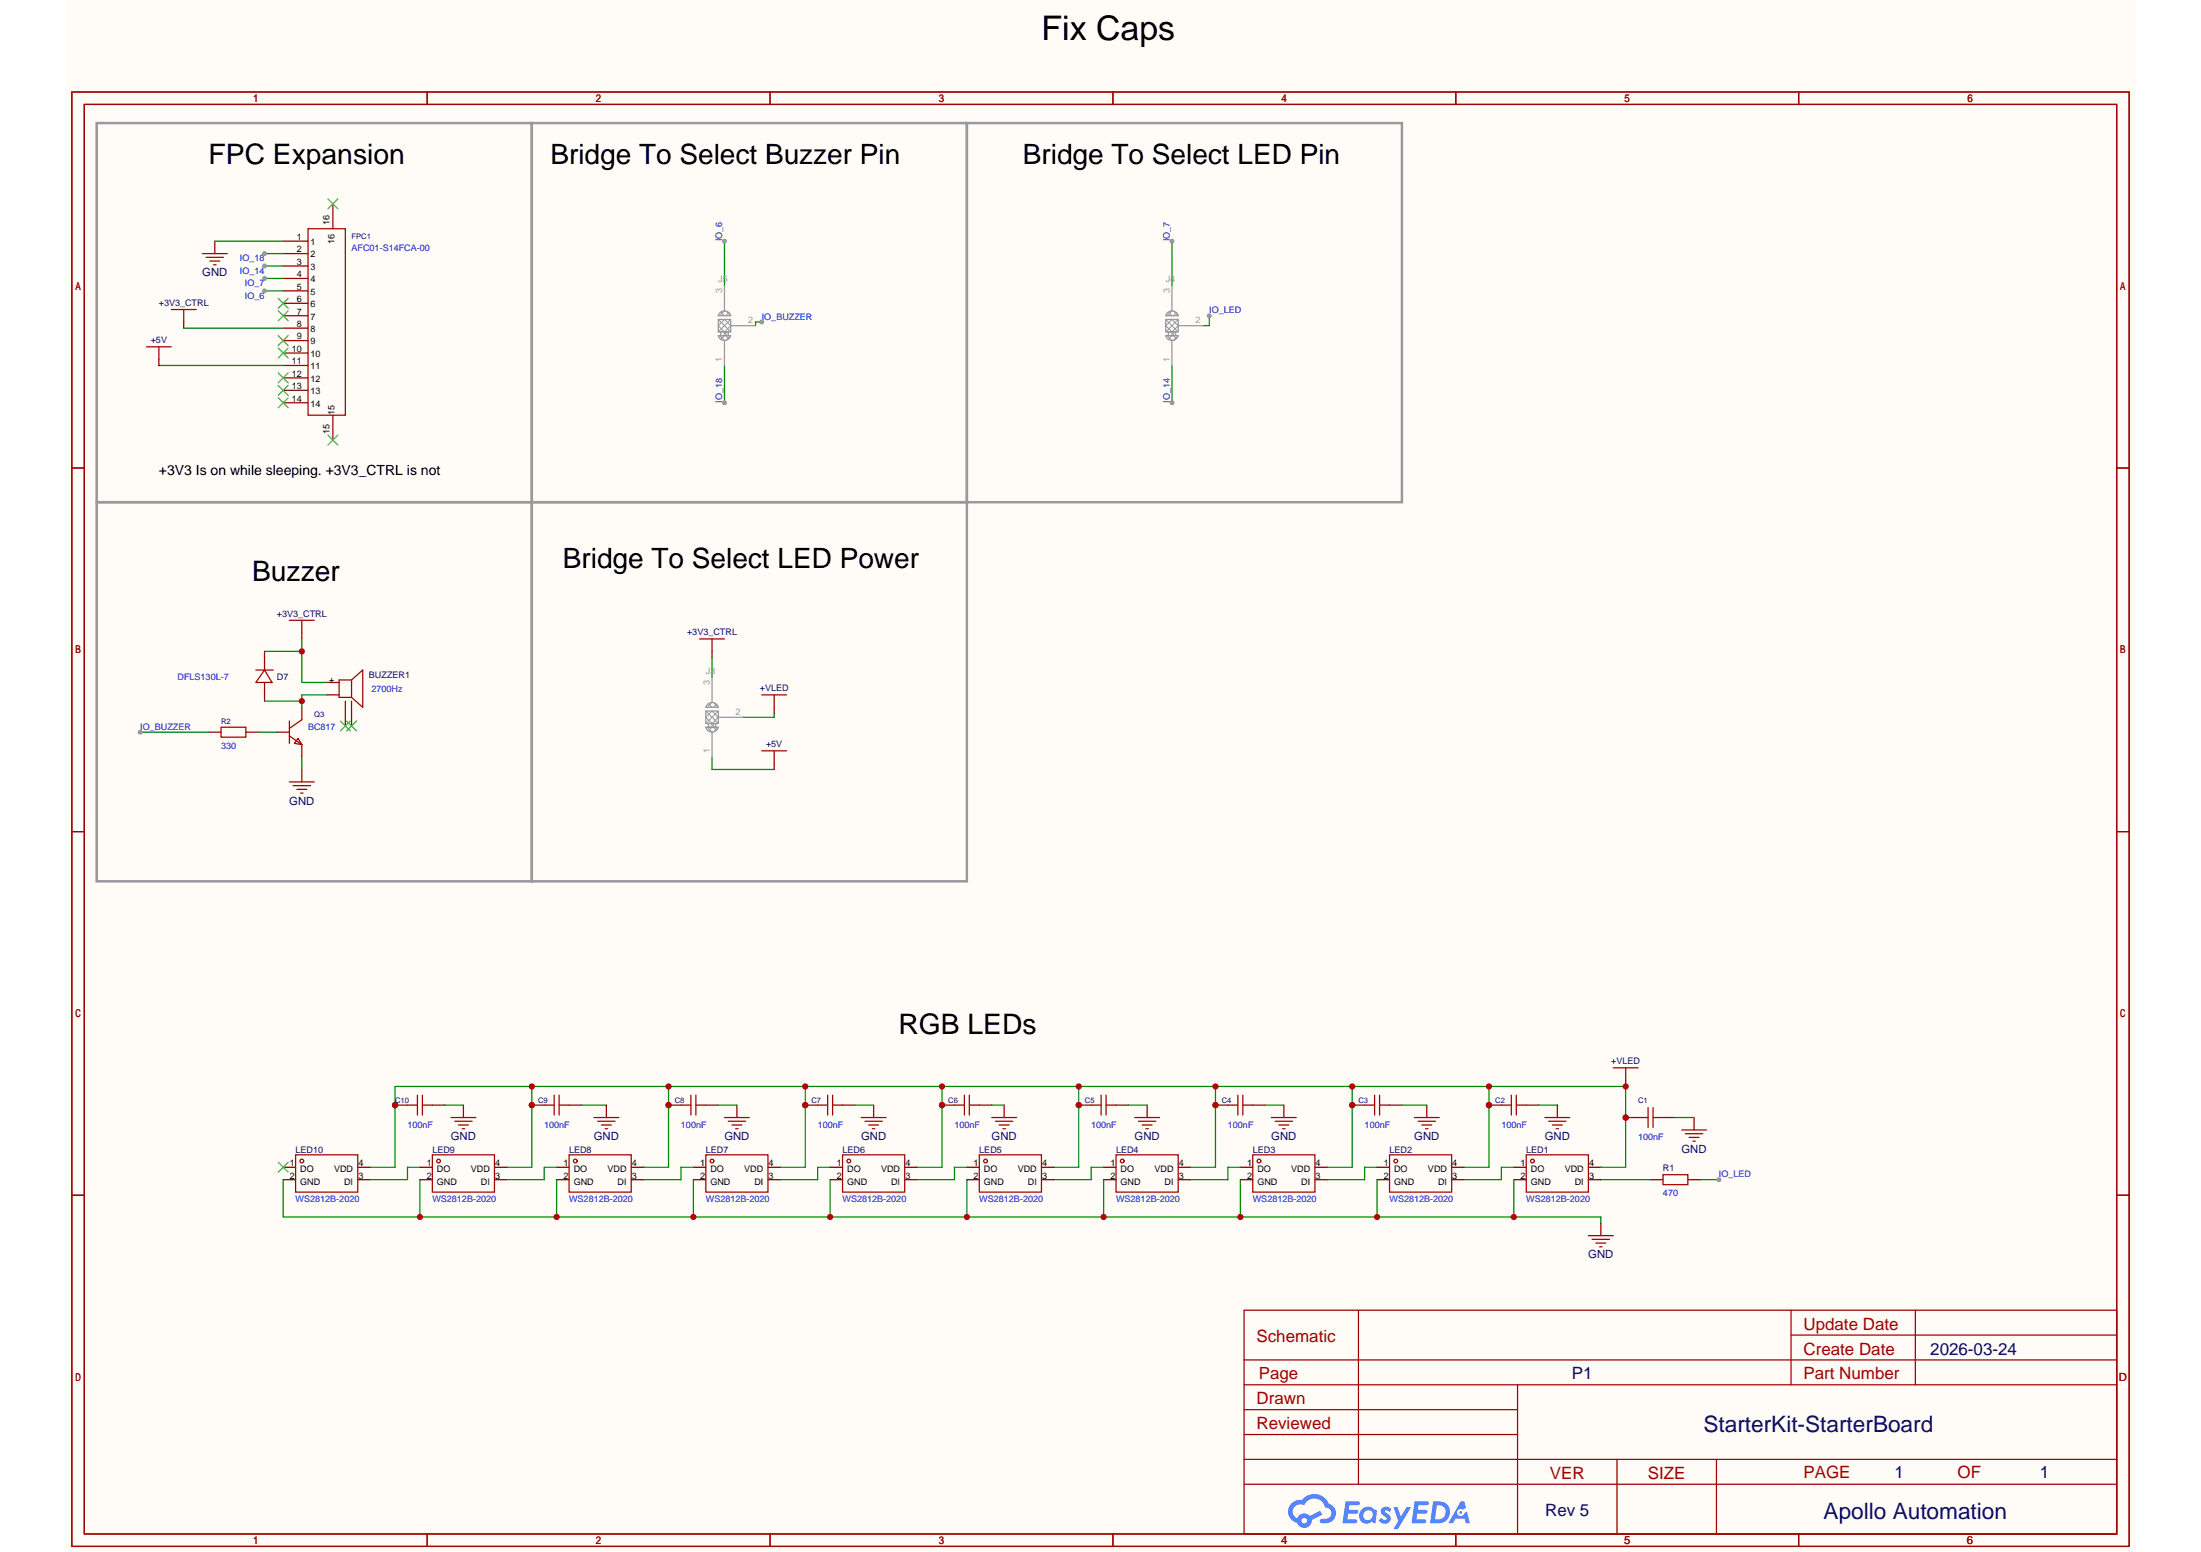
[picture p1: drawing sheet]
<svg xmlns="http://www.w3.org/2000/svg" width="297mm" height="210mm" viewBox="0 0 297 210" stroke-linecap="round" stroke-linejoin="round" font-family="sans-serif">
<path d="M8.9 0h279.3v209.5h-279.3z" fill="#fffcf7"/>
<g fill="none" stroke="#a10000" stroke-width=".17">
<path d="M9.7 12.4h277.8v196.4h-277.8zM11.4 14.1h274.4v193h-274.4zM57.7 12.4v1.7M104 12.4v1.7M150.3 12.4v1.7M196.6 12.4v1.7M242.9 12.4v1.7M9.7 63.2h1.7M285.8 63.2h1.7M9.7 112.3h1.7M285.8 112.3h1.7M9.7 161.4h1.7"/>
<path d="M168 176.9h117.8v30.2h-117.8zM183.4 176.9v23.5M241.8 176.9v10.1M258.6 176.9v10.1M285.8 161.4h1.7M168 190.3h36.9M168 187h117.8M168 197h117.8M168 193.7h36.9M168 183.6h117.8M204.9 187v20.1M218.3 197v10.1"/>
<path d="M231.8 197v10.1M241.8 180.3h44M57.7 207.1v1.7M104 207.1v1.7M150.3 207.1v1.7M168 200.4h117.8M196.6 207.1v1.7M242.9 207.1v1.7"/>
</g>
<g fill="#5487ff">
<path d="M186.6 203.6l.6-.2 .3 .1 .4 .3-.3 .4a.34 .34 0 0 0-.3-.3 .34 .34 0 0 0-.3 .1v.1a1.74 1.74 0 0 1 .8 .9 .9 .9 0 0 1-.7 .7 .9 .9 0 0 1-1-.4l.4-.4a.42 .42 0 0 0 .3 .3 .42 .42 0 0 0 .4-.1v-.1a1.87 1.87 0 0 1-.8-1z"/>
<path d="M188.1 203.5h.6l.4 1.3 .8-1.3h.6l-1.8 3h-.6l.7-1.1z"/>
<path d="M181.7 202.7h1.7a.26 .26 0 0 1 .2 .3 .26 .26 0 0 1-.2 .2h-1.2l-.1 .6h1.1l.2 .3a.33 .33 0 0 1-.4 .3h-1l-.1 .8h.6a.81 .81 0 0 1 .7 .1 .26 .26 0 0 1-.2 .4h-1.7z"/>
<path d="M191 202.7h1.7a.26 .26 0 0 1 .2 .3 .26 .26 0 0 1-.2 .2h-1.2l-.1 .6h1.1l.2 .3a.33 .33 0 0 1-.4 .3h-.9l-.2 .8h.6a.81 .81 0 0 1 .8 .1 .26 .26 0 0 1-.3 .4h-1.7z"/>
<path d="M197.2 202.7h.5l.2 .9-.4 .2a.5 .5 0 0 0-.7 .2 .5 .5 0 0 0 .3 .7 .5 .5 0 0 0 .6-.4l.4-.2 .4 1.6h-.6l-.2-.7h-1.2l-.3 .7h-.6z"/>
<path d="M193.5 202.7l-.4 3a3.2 3.2 0 0 0 2.1-.3 1.49 1.49 0 0 0 .5-1.8 1.49 1.49 0 0 0-1.7-.9zM194 203.2a.99 .99 0 0 1 1.2 1 .99 .99 0 0 1-1.3 1h-.2z"/>
<path d="M183.8 203.9a1.05 1.05 0 0 0-.1 1.4 1.05 1.05 0 0 0 1.5 .1l.5 .3 .2-1.7v-.1l-.4-.1a1.05 1.05 0 0 0-1.7 .1zM184.3 204.1a.65 .65 0 0 1 1 .1 .65 .65 0 0 1-.3 1 .63 .63 0 0 1-.9-.2 .63 .63 0 0 1 .2-.9z"/>
<path d="M174.4 203a1.56 1.56 0 0 0 .7 2.6 1.02 1.02 0 0 0 1.2 .7 1.02 1.02 0 0 0 .8-1.1l1.4-.7-.3-.5-1.3 .7a1.04 1.04 0 0 0-1.8 .3 .99 .99 0 0 1-.4-1.4 .99 .99 0 0 1 1.4-.3 1.47 1.47 0 0 1 1.5-1 1.47 1.47 0 0 1 1.3 1.2 .77 .77 0 0 1 .9 .7 .77 .77 0 0 1-.8 .9h-.4a.31 .31 0 0 0-.4 .2 .31 .31 0 0 0 .3 .4 1.42 1.42 0 0 0 1.7-.8 1.42 1.42 0 0 0-.5-1.8l-.3-.1a2.11 2.11 0 0 0-3.6-.5h-.2a1.68 1.68 0 0 0-1.2 .5zM175.7 205.3a.4 .4 0 0 1 .8 0 .4 .4 0 0 1-.8 0z"/>
<circle cx="197.2" cy="204.2" r=".19"/>
</g>
<path d="M37.4 98.9h1.7M40.8 95.5v1.7M44.1 92.1h1.7M44.1 93.8h1.7M46.6 94.7v3.3M47.5 94.7v3.3M40.8 100.5v1.7M40.8 103.9v1.7" fill="none" stroke="#870000" stroke-width=".17"/>
<path d="M46 97.3l1.3 1.4M46.8 97.3l1.3 1.4M47.3 97.3l-1.3 1.4M48.1 97.3l-1.3 1.4" fill="none" stroke="#3c3" stroke-width=".17"/>
<path d="M39.1 99.4l1.7 1.1M39.1 97.3v3.1M40.2 99.7l.6 .8-1.1-.1zM40.8 97.2l-1.7 1.2M47.5 91.8l1.5-1.3v5l-1.5-1.3M47.5 91.8v2.4M47.5 91.8h-1.7v2.4h1.7M39.1 105.6h3.3M39.6 106.1h2.3M40.1 106.6h1.3M40.6 107.1h.3" fill="none" stroke="#a10000" stroke-width=".17"/>
<path d="M35.7 87.9h5.1M40.8 86.3v5.8h3.3" fill="none" stroke="#008700" stroke-width=".17"/>
<circle cx="40.8" cy="87.9" r=".42" fill="#c00"/>
<path d="M18.9 98.9h9.3M34.9 98.9h2.5M40.8 102.2v1.7" fill="none" stroke="#008700" stroke-width=".17"/>
<path d="M28.2 98.9h1.6M33.2 98.9h1.7" fill="none" stroke="#870000" stroke-width=".17"/>
<path d="M29.8 98.2h3.4v1.3h-3.4z" fill="none" stroke="#a10000" stroke-width=".17"/>
<circle cx="18.9" cy="98.9" r=".34" fill="#999"/>
<path d="M35.7 87.9v2.6M35.7 92.1v2.6" fill="none" stroke="#870000" stroke-width=".17"/>
<path d="M34.5 90.5h2.4M35.7 90.5l1 1.6h-2.2z" fill="none" stroke="#a10000" stroke-width=".17"/>
<path d="M35.7 94.7h5.1M44.1 93.8h-3.3v1.7" fill="none" stroke="#008700" stroke-width=".17"/>
<circle cx="40.8" cy="94.7" r=".42" fill="#c00"/>
<g fill="none" stroke="#870000" stroke-width=".17">
<path d="M29 32.6v1.6M38.2 39.3h3.4M38.2 37.6h3.4M38.2 35.9h3.4M38.2 34.2h3.4M38.2 32.6h3.4M44.9 27.5v3.4M38.2 54.4h3.4M38.2 52.7h3.4M38.2 51h3.4M38.2 49.3h3.4M38.2 47.7h3.4"/>
<path d="M38.2 46h3.4M38.2 44.3h3.4M38.2 42.6h3.4M38.2 41h3.4M44.9 56.1v3.3M40.8 85.4v.9"/>
</g>
<path d="M27.3 34.2h3.4M27.8 34.7h2.4M28.3 35.2h1.4M28.8 35.8h.4M41.6 30.9h5v25.2h-5zM39.1 83.8h3.3M40.8 83.8v1.6" fill="none" stroke="#a10000" stroke-width=".17"/>
<g fill="none" stroke="#3c3" stroke-width=".17">
<path d="M44.3 26.9l1.3 1.3M45.6 26.9l-1.3 1.3M37.6 52l1.3 1.4M37.6 53.7l1.3 1.4M37.6 50.4l1.3 1.3M37.6 47l1.3 1.3M37.6 45.3l1.3 1.4M37.6 42l1.3 1.3M37.6 40.3l1.3 1.3M38.9 53.7l-1.3 1.4M38.9 52l-1.3 1.4M38.9 50.4l-1.3 1.3"/>
<path d="M38.9 47l-1.3 1.3M38.9 45.3l-1.3 1.4M38.9 42l-1.3 1.3M38.9 40.3l-1.3 1.3M44.3 58.7l1.3 1.4M45.6 58.7l-1.3 1.4"/>
</g>
<path d="M29 32.6h9.2M35.7 39.3h2.5" fill="none" stroke="#008700" stroke-width=".17"/>
<circle cx="35.7" cy="39.3" r=".34" fill="#999"/>
<path d="M35.7 35.9h2.5" fill="none" stroke="#008700" stroke-width=".17"/>
<circle cx="35.7" cy="35.9" r=".34" fill="#999"/>
<path d="M35.7 37.6h2.5" fill="none" stroke="#008700" stroke-width=".17"/>
<circle cx="35.7" cy="37.6" r=".34" fill="#999"/>
<path d="M35.7 34.2h2.5" fill="none" stroke="#008700" stroke-width=".17"/>
<circle cx="35.7" cy="34.2" r=".34" fill="#999"/>
<path d="M21.5 49.3h16.7M24.8 44.3h13.4M97.8 49.3v5.1" fill="none" stroke="#008700" stroke-width=".17"/>
<path d="M21.5 48.5v.8M24.8 43.5v.8" fill="none" stroke="#870000" stroke-width=".17"/>
<path d="M19.8 46.8h3.3M21.5 46.8v1.7M23.1 41.8h3.4M24.8 41.8v1.7" fill="none" stroke="#a10000" stroke-width=".17"/>
<circle cx="97.8" cy="54.4" r=".34" fill="#999"/>
<path d="M97.8 32.6v6" fill="none" stroke="#008700" stroke-width=".17"/>
<circle cx="97.8" cy="32.6" r=".34" fill="#999"/>
<path d="M158.2 49.3v5.1" fill="none" stroke="#008700" stroke-width=".17"/>
<circle cx="158.2" cy="54.4" r=".34" fill="#999"/>
<path d="M158.2 32.6v6" fill="none" stroke="#008700" stroke-width=".17"/>
<circle cx="158.2" cy="32.6" r=".34" fill="#999"/>
<path d="M163.3 42.6v1.4h-.9M96.1 88.8v2.7M104.5 96.3v.5h-4.2M96.1 102.2v1.7h8.4" fill="none" stroke="#008700" stroke-width=".17"/>
<path d="M96.1 87.9v.9M104.5 95.5v.8M104.5 103.1v.8" fill="none" stroke="#870000" stroke-width=".17"/>
<path d="M94.5 86.3h3.3M96.1 86.3v1.6M102.9 93.8h3.3M104.5 93.8v1.7M102.9 101.4h3.3M104.5 101.4v1.7" fill="none" stroke="#a10000" stroke-width=".17"/>
<circle cx="163.3" cy="42.6" r=".34" fill="#999"/>
<path d="M102.9 43.5h-.9v.5" fill="none" stroke="#008700" stroke-width=".17"/>
<circle cx="102.9" cy="43.5" r=".34" fill="#999"/>
<path d="M222.9 159.3h1.6M227.9 159.3h1.7" fill="none" stroke="#870000" stroke-width=".17"/>
<path d="M224.5 158.6h3.4v1.4h-3.4z" fill="none" stroke="#a10000" stroke-width=".17"/>
<path d="M229.6 159.3h2.5" fill="none" stroke="#008700" stroke-width=".17"/>
<circle cx="232.1" cy="159.3" r=".34" fill="#999"/>
<path d="M38.2 159.3v5h177.9v.9M56.7 159.3v5M75.2 159.3v5M93.6 159.3v5M112.1 159.3v5M130.5 159.3v5M149 159.3v5M167.5 159.3v5M185.9 159.3v5M204.4 159.3v5" fill="none" stroke="#008700" stroke-width=".17"/>
<g fill="#c00">
<circle cx="204.4" cy="164.3" r=".42"/>
<circle cx="185.9" cy="164.3" r=".42"/>
<circle cx="167.5" cy="164.3" r=".42"/>
<circle cx="149" cy="164.3" r=".42"/>
<circle cx="130.5" cy="164.3" r=".42"/>
<circle cx="112.1" cy="164.3" r=".42"/>
<circle cx="93.6" cy="164.3" r=".42"/>
<circle cx="75.2" cy="164.3" r=".42"/>
<circle cx="56.7" cy="164.3" r=".42"/>
</g>
<g fill="none" stroke="#870000" stroke-width=".17">
<path d="M38.2 157.6h1.7M38.2 159.3h1.7M48.3 157.6h1.7M48.3 159.3h1.7M56.7 157.6h1.7M56.7 159.3h1.7M66.8 157.6h1.6M66.8 159.3h1.6M75.2 157.6h1.6M75.2 159.3h1.6M85.2 157.6h1.7M85.2 159.3h1.7"/>
<path d="M93.6 157.6h1.7M93.6 159.3h1.7M103.7 157.6h1.7M103.7 159.3h1.7M112.1 157.6h1.7M112.1 159.3h1.7M122.2 157.6h1.6M122.2 159.3h1.6M130.5 157.6h1.7M130.5 159.3h1.7M140.6 157.6h1.7M140.6 159.3h1.7"/>
<path d="M149 157.6h1.7M149 159.3h1.7M159.1 157.6h1.7M159.1 159.3h1.7M167.5 157.6h1.7M167.5 159.3h1.7M177.5 157.6h1.7M177.5 159.3h1.7M185.9 157.6h1.7M185.9 159.3h1.7M196 157.6h1.7M196 159.3h1.7"/>
<path d="M204.4 157.6h1.7M204.4 159.3h1.7M214.5 157.6h1.6M214.5 159.3h1.6M219.5 145.9v.8M216.1 165.2v1.6"/>
</g>
<g fill="none" stroke="#a10000" stroke-width=".17">
<path d="M39.9 155.9h8.4v5.1h-8.4zM58.4 155.9h8.4v5.1h-8.4zM76.8 155.9h8.4v5.1h-8.4zM95.3 155.9h8.4v5.1h-8.4zM113.8 155.9h8.4v5.1h-8.4zM132.2 155.9h8.4v5.1h-8.4zM150.7 155.9h8.4v5.1h-8.4zM169.2 155.9h8.3v5.1h-8.3zM187.6 155.9h8.4v5.1h-8.4zM206.1 155.9h8.4v5.1h-8.4zM217.8 144.2h3.4M219.5 144.2v1.7"/>
<path d="M214.5 166.8h3.3M215 167.3h2.3M215.5 167.8h1.3M216 168.3h.3"/>
<circle cx="40.8" cy="156.8" r=".25"/>
<circle cx="59.2" cy="156.8" r=".25"/>
<circle cx="77.7" cy="156.8" r=".25"/>
<circle cx="96.1" cy="156.8" r=".25"/>
<circle cx="114.6" cy="156.8" r=".25"/>
<circle cx="133.1" cy="156.8" r=".25"/>
<circle cx="151.5" cy="156.8" r=".25"/>
<circle cx="170" cy="156.8" r=".25"/>
<circle cx="188.5" cy="156.8" r=".25"/>
<circle cx="206.9" cy="156.8" r=".25"/>
</g>
<path d="M37.6 156.9l1.3 1.4M38.9 156.9l-1.3 1.4" fill="none" stroke="#3c3" stroke-width=".17"/>
<path d="M50 157.6h3.3v-10.9h166.2v10.9h-3.4M71.8 146.7v10.9h-3.4M90.3 146.7v10.9h-3.4M108.7 146.7v10.9h-3.3M127.2 146.7v10.9h-3.4M145.7 146.7v10.9h-3.4M164.1 146.7v10.9h-3.3M182.6 146.7v10.9h-3.4M185.9 157.6h-1.6v1.7h-5.1M201 146.7v10.9h-3.3M204.4 157.6h-1.7v1.7h-5M216.1 159.3h6.8" fill="none" stroke="#008700" stroke-width=".17"/>
<g fill="#c00">
<circle cx="182.6" cy="149.2" r=".42"/>
<circle cx="182.6" cy="146.7" r=".42"/>
<circle cx="201" cy="146.7" r=".42"/>
<circle cx="219.5" cy="146.7" r=".42"/>
<circle cx="219.5" cy="150.9" r=".42"/>
<circle cx="201" cy="149.2" r=".42"/>
<circle cx="164.1" cy="146.7" r=".42"/>
<circle cx="164.1" cy="149.2" r=".42"/>
<circle cx="145.7" cy="146.7" r=".42"/>
<circle cx="145.7" cy="149.2" r=".42"/>
<circle cx="127.2" cy="146.7" r=".42"/>
<circle cx="127.2" cy="149.2" r=".42"/>
<circle cx="108.7" cy="146.7" r=".42"/>
<circle cx="108.7" cy="149.2" r=".42"/>
<circle cx="90.3" cy="146.7" r=".42"/>
<circle cx="90.3" cy="149.2" r=".42"/>
<circle cx="71.8" cy="146.7" r=".42"/>
<circle cx="53.3" cy="149.2" r=".42"/>
<circle cx="71.8" cy="149.2" r=".42"/>
</g>
<path d="M56.7 157.6h-1.7v1.7h-5M75.2 157.6h-1.7v1.7h-5.1M93.6 157.6h-1.7v1.7h-5M112.1 157.6h-1.7v1.7h-5M130.5 157.6h-1.6v1.7h-5.1M149 157.6h-1.7v1.7h-5M167.5 157.6h-1.7v1.7h-5" fill="none" stroke="#008700" stroke-width=".17"/>
<path d="M222.5 149.5v2.7" fill="none" stroke="#a10000" stroke-width=".17"/>
<path d="M219.5 150.9h1.7" fill="none" stroke="#870000" stroke-width=".17"/>
<circle cx="219.5" cy="150.9" r=".42" fill="#c00"/>
<path d="M204.1 147.9v2.7M221.2 150.9h1.3M223.2 150.9h1.3M223.2 149.5v2.7M227.1 152.6h3.3M227.6 153.1h2.3M228.1 153.6h1.3M228.6 154.1h.3" fill="none" stroke="#a10000" stroke-width=".17"/>
<path d="M201 149.2h1.7M224.5 150.9h1.7M228.7 150.9v1.7" fill="none" stroke="#870000" stroke-width=".17"/>
<path d="M226.2 150.9h2.5" fill="none" stroke="#008700" stroke-width=".17"/>
<circle cx="201" cy="149.2" r=".42" fill="#c00"/>
<path d="M185.6 147.9v2.7M202.7 149.2h1.4M204.7 149.2h1.4M204.7 147.9v2.7M208.6 150.9h3.4M209.1 151.4h2.3M209.6 151.9h1.3M210.1 152.4h.3" fill="none" stroke="#a10000" stroke-width=".17"/>
<path d="M182.6 149.2h1.7M206.1 149.2h1.7M210.3 149.2v1.7" fill="none" stroke="#870000" stroke-width=".17"/>
<path d="M207.8 149.2h2.5" fill="none" stroke="#008700" stroke-width=".17"/>
<circle cx="182.6" cy="149.2" r=".42" fill="#c00"/>
<path d="M167.1 147.9v2.7M184.3 149.2h1.3M186.3 149.2h1.3M186.3 147.9v2.7M191 150.9h3.3M191.5 151.4h2.3M192 151.9h1.3M192.5 152.4h.3" fill="none" stroke="#a10000" stroke-width=".17"/>
<path d="M164.1 149.2h1.7M187.6 149.2h1.7M192.6 149.2v1.7" fill="none" stroke="#870000" stroke-width=".17"/>
<path d="M189.3 149.2h3.3" fill="none" stroke="#008700" stroke-width=".17"/>
<circle cx="164.1" cy="149.2" r=".42" fill="#c00"/>
<path d="M148.7 147.9v2.7M165.8 149.2h1.3M167.8 149.2h1.4M167.8 147.9v2.7M171.7 150.9h3.3M172.2 151.4h2.3M172.7 151.9h1.3M173.2 152.4h.3" fill="none" stroke="#a10000" stroke-width=".17"/>
<path d="M145.7 149.2h1.6M169.2 149.2h1.6M173.3 149.2v1.7" fill="none" stroke="#870000" stroke-width=".17"/>
<path d="M170.8 149.2h2.5" fill="none" stroke="#008700" stroke-width=".17"/>
<circle cx="145.7" cy="149.2" r=".42" fill="#c00"/>
<path d="M130.2 147.9v2.7M147.3 149.2h1.4M149.3 149.2h1.4M149.3 147.9v2.7M153.2 150.9h3.4M153.7 151.4h2.4M154.2 151.9h1.4M154.7 152.4h.4" fill="none" stroke="#a10000" stroke-width=".17"/>
<path d="M127.2 149.2h1.7M150.7 149.2h1.7M154.9 149.2v1.7" fill="none" stroke="#870000" stroke-width=".17"/>
<path d="M152.4 149.2h2.5" fill="none" stroke="#008700" stroke-width=".17"/>
<circle cx="127.2" cy="149.2" r=".42" fill="#c00"/>
<path d="M110.4 149.2h1.3M111.7 147.9v2.7M112.4 147.9v2.7M128.9 149.2h1.3M130.9 149.2h1.3M130.9 147.9v2.7M133.9 150.9h3.4M134.4 151.4h2.4M134.9 151.9h1.4M135.4 152.4h.4" fill="none" stroke="#a10000" stroke-width=".17"/>
<path d="M108.7 149.2h1.7M113.8 149.2h1.6M132.2 149.2h1.7M135.6 149.2v1.7" fill="none" stroke="#870000" stroke-width=".17"/>
<path d="M133.9 149.2h1.7" fill="none" stroke="#008700" stroke-width=".17"/>
<circle cx="108.7" cy="149.2" r=".42" fill="#c00"/>
<path d="M93.3 147.9v2.7M112.4 149.2h1.4M116.3 150.9h3.3M116.8 151.4h2.3M117.3 151.9h1.3M117.8 152.4h.3" fill="none" stroke="#a10000" stroke-width=".17"/>
<path d="M90.3 149.2h1.6M118 149.2v1.7" fill="none" stroke="#870000" stroke-width=".17"/>
<path d="M115.4 149.2h2.6" fill="none" stroke="#008700" stroke-width=".17"/>
<circle cx="90.3" cy="149.2" r=".42" fill="#c00"/>
<path d="M74.8 147.9v2.7M91.9 149.2h1.4M94 149.2h1.3M94 147.9v2.7M97.8 150.9h3.4M98.3 151.4h2.4M98.8 151.9h1.4M99.3 152.4h.4" fill="none" stroke="#a10000" stroke-width=".17"/>
<path d="M71.8 149.2h1.7M95.3 149.2h1.7M99.5 149.2v1.7" fill="none" stroke="#870000" stroke-width=".17"/>
<path d="M97 149.2h2.5" fill="none" stroke="#008700" stroke-width=".17"/>
<circle cx="71.8" cy="149.2" r=".42" fill="#c00"/>
<path d="M56.4 147.9v2.7M73.5 149.2h1.3M75.5 149.2h1.3M75.5 147.9v2.7M80.2 150.9h3.4M80.7 151.4h2.3M81.2 151.9h1.3M81.7 152.4h.3" fill="none" stroke="#a10000" stroke-width=".17"/>
<path d="M53.3 149.2h1.7M76.8 149.2h1.7M81.9 149.2v1.7" fill="none" stroke="#870000" stroke-width=".17"/>
<path d="M78.5 149.2h3.4" fill="none" stroke="#008700" stroke-width=".17"/>
<circle cx="53.3" cy="149.2" r=".42" fill="#c00"/>
<path d="M55 149.2h1.4M57 149.2h1.4M57 147.9v2.7M60.9 150.9h3.3M61.4 151.4h2.3M61.9 151.9h1.3M62.4 152.4h.3" fill="none" stroke="#a10000" stroke-width=".17"/>
<path d="M58.4 149.2h1.7M62.6 149.2v1.7" fill="none" stroke="#870000" stroke-width=".17"/>
<path d="M60.1 149.2h2.5" fill="none" stroke="#008700" stroke-width=".17"/>
<path d="M13.1 16.6h58.7v51.2h-58.7zM71.8 16.6h58.7v51.2h-58.7zM130.5 16.6h58.8v51.2h-58.8zM13.1 67.8h58.7v51.2h-58.7zM71.8 67.8h58.7v51.2h-58.7z" fill="none" stroke="#999" stroke-width=".34"/>
<g fill="none" stroke="#999" stroke-width=".17">
<path d="M97.8 38.6v3.4M158.2 38.6v3.4M97 43.1h1.7v1.7h-1.7zM97 45.3h1.7a.86 .86 0 0 1-.9 .7 .86 .86 0 0 1-.8-.7zM97.1 42.3a.87 .87 0 0 1 .9-.3 .87 .87 0 0 1 .7 .6h-1.7zM97.3 44.8h1v.5h-1zM97.8 46v3.3M98.7 44h3.3M157.4 43.1h1.7v1.7h-1.7zM157.4 45.3h1.7a.86 .86 0 0 1-.9 .7 .86 .86 0 0 1-.8-.7zM157.5 42.3a.87 .87 0 0 1 .9-.3 .87 .87 0 0 1 .7 .6h-1.7zM157.7 44.8h1v.5h-1z"/>
<path d="M158.2 46v3.3M159.1 44h3.3M95.3 96h1.7v1.7h-1.7zM95.3 98.2h1.7a.86 .86 0 0 1-.9 .6 .86 .86 0 0 1-.8-.6zM95.4 95.2a.87 .87 0 0 1 .9-.3 .87 .87 0 0 1 .7 .6h-1.7zM95.6 97.7h1v.5h-1zM96.1 91.5v3.3M96.1 98.9v3.3M97 96.8h3.3"/>
</g>
<g fill="none" stroke="#999" stroke-width=".14">
<path d="M97 43.1l1.7 1.7M97.2 45.3l.6 .7M97.3 42.1l.5 .5M97.7 44.8l.5 .5M97.8 43.1l.9 .9-.9 .8-.8-.8zM97.8 45.3l-.5 .5M97.8 42l-.6 .6M98 45.3l.4 .4M98 42l.7 .6M98.2 44.8l-.5 .5M98.4 42.2l-.4 .4M98.7 43.1l-1.7 1.7"/>
<path d="M98.7 45.3l-.7 .6M157.4 43.1l1.7 1.7M157.6 45.3l.6 .7M157.7 42.1l.5 .5M158.1 44.8l.5 .5M158.2 43.1l.9 .9-.9 .8-.8-.8zM158.2 45.3l-.5 .5M158.2 42l-.6 .6M158.4 45.3l.4 .4M158.5 42l.6 .6M158.6 44.8l-.5 .5M158.8 42.2l-.4 .4"/>
<path d="M159.1 43.1l-1.7 1.7M159.1 45.3l-.6 .6M95.3 96.8l.8-.8 .9 .8-.9 .9zM95.3 96l1.7 1.7M95.5 98.2l.6 .6M95.6 95l.5 .5M96 97.7l.5 .5M96.1 98.2l-.5 .5M96.1 94.8l-.6 .7M96.3 98.2l.4 .4M96.3 94.9l.7 .6M96.5 97.7l-.5 .5"/>
<path d="M96.7 95.1l-.4 .4M97 96l-1.7 1.7M97 98.2l-.7 .6"/>
</g>
<text font-size="4.6" x="140.6" y="5.4">Fix Caps</text>
<g font-size="3.8">
<text x="28.2" y="22.2">FPC Expansion</text>
<text x="74.3" y="22.2">Bridge To Select Buzzer Pin</text>
<text x="138.1" y="22.2">Bridge To Select LED Pin</text>
<text x="76" y="76.7">Bridge To Select LED Power</text>
<text x="34" y="78.4">Buzzer</text>
<text x="121.3" y="139.7">RGB LEDs</text>
</g>
<g font-size="3.1" fill="#000080">
<text x="230" y="193.4">StarterKit-StarterBoard</text>
<text x="246.2" y="205.1">Apollo Automation</text>
</g>
<g font-size="2.3" fill="#a00000">
<text x="243.5" y="179.5">Update Date</text>
<text x="169.7" y="181.2">Schematic</text>
<text x="243.5" y="182.9">Create Date</text>
<text x="169.7" y="189.6">Drawn</text>
<text x="170" y="186.2">Page</text>
<text x="243.5" y="186.3">Part Number</text>
<text x="169.7" y="193">Reviewed</text>
<text x="209.3" y="199.7">VER</text>
<text x="222.5" y="199.7">SIZE</text>
<text x="243.5" y="199.5">PAGE</text>
<text x="264.3" y="199.5">OF</text>
</g>
<g font-size="2.3" fill="#000080">
<text x="260.6" y="182.9">2026-03-24</text>
<text x="212.2" y="186.3">P1</text>
<text x="255.8" y="199.5">1</text>
<text x="275.4" y="199.5">1</text>
<text x="208.6" y="204.7">Rev 5</text>
</g>
<text font-size="1.9" x="21.5" y="64.1">+3V3 Is on while sleeping. +3V3_CTRL is not</text>
<g font-size="1.5" fill="#000080">
<text x="27.3" y="37.3">GND</text>
<text x="39.1" y="108.6">GND</text>
<text x="60.9" y="153.9">GND</text>
<text x="80.2" y="153.9">GND</text>
<text x="97.8" y="153.9">GND</text>
<text x="116.3" y="153.9">GND</text>
<text x="133.9" y="153.9">GND</text>
<text x="153.2" y="153.9">GND</text>
<text x="171.7" y="153.9">GND</text>
<text x="191" y="153.9">GND</text>
<text x="208.6" y="153.9">GND</text>
<text x="227" y="155.6">GND</text>
<text x="214.5" y="169.9">GND</text>
</g>
<g font-size="1.5" fill="#a00000">
<text x="286.1" y="186.5">D</text>
<text x="173" y="208.5">4</text>
<text x="219.3" y="208.5">5</text>
<text x="265.6" y="208.5">6</text>
</g>
<g font-size="1.2" fill="#00f">
<text x="32.4" y="35.3">IO_18</text>
<text x="47.5" y="33.9">AFC01-S14FCA-00</text>
<text x="97.5" y="32.6" transform="rotate(-90 97.5 32.6)">IO_6</text>
<text x="157.9" y="32.6" transform="rotate(-90 157.9 32.6)">IO_7</text>
<text x="32.4" y="37">IO_14</text>
<text x="33.1" y="40.3">IO_6</text>
<text x="33.1" y="38.6">IO_7</text>
<text x="102.9" y="43.2">IO_BUZZER</text>
<text x="163.3" y="42.3">IO_LED</text>
<text x="97.5" y="54.4" transform="rotate(-90 97.5 54.4)">IO_18</text>
<text x="157.9" y="54.4" transform="rotate(-90 157.9 54.4)">IO_14</text>
<text x="24" y="91.8">DFLS130L-7</text>
<text x="50.2" y="93.5">2700Hz</text>
<text x="18.9" y="98.6">IO_BUZZER</text>
<text x="29.8" y="101.1">330</text>
<text x="41.6" y="98.6">BC817</text>
<text x="55" y="152.3">100nF</text>
<text x="73.5" y="152.3">100nF</text>
<text x="91.9" y="152.3">100nF</text>
<text x="110.4" y="152.3">100nF</text>
<text x="128.9" y="152.3">100nF</text>
<text x="147.3" y="152.3">100nF</text>
<text x="165.8" y="152.3">100nF</text>
<text x="184.3" y="152.3">100nF</text>
<text x="202.7" y="152.3">100nF</text>
<text x="221.2" y="153.9">100nF</text>
<text x="224.5" y="161.5">470</text>
<text x="232.1" y="159">IO_LED</text>
<text x="39.9" y="162.3">WS2812B-2020</text>
<text x="58.4" y="162.3">WS2812B-2020</text>
<text x="76.8" y="162.3">WS2812B-2020</text>
<text x="95.3" y="162.3">WS2812B-2020</text>
<text x="113.8" y="162.3">WS2812B-2020</text>
<text x="132.2" y="162.3">WS2812B-2020</text>
<text x="150.7" y="162.3">WS2812B-2020</text>
<text x="169.2" y="162.3">WS2812B-2020</text>
<text x="187.6" y="162.3">WS2812B-2020</text>
<text x="206.1" y="162.3">WS2812B-2020</text>
</g>
<g font-size="1.2">
<text x="40.1" y="35.8">3</text>
<text x="40.1" y="34.1">2</text>
<text x="40.1" y="32.4">1</text>
<text x="41.9" y="34.8">2</text>
<text x="41.9" y="33.1">1</text>
<text x="44.5" y="30.4" transform="rotate(-90 44.5 30.4)">16</text>
<text x="45.1" y="32.9" transform="rotate(-90 45.1 32.9)">16</text>
<text x="40.1" y="40.8">6</text>
<text x="40.1" y="39.1">5</text>
<text x="40.1" y="37.4">4</text>
<text x="41.9" y="41.5">6</text>
<text x="41.9" y="39.8">5</text>
<text x="41.9" y="38.1">4</text>
<text x="41.9" y="36.4">3</text>
<text x="39.4" y="47.5">10</text>
<text x="40.1" y="45.8">9</text>
<text x="40.1" y="44.2">8</text>
<text x="40.1" y="42.5">7</text>
<text x="41.9" y="46.5">9</text>
<text x="41.9" y="44.8">8</text>
<text x="41.9" y="43.2">7</text>
<text x="39.4" y="52.6">13</text>
<text x="39.4" y="50.9">12</text>
<text x="39.4" y="49.2">11</text>
<text x="41.9" y="53.2">13</text>
<text x="41.9" y="51.5">12</text>
<text x="41.9" y="49.9">11</text>
<text x="41.9" y="48.2">10</text>
<text x="39.4" y="54.2">14</text>
<text x="41.9" y="54.9">14</text>
<text x="44.5" y="58.6" transform="rotate(-90 44.5 58.6)">15</text>
<text x="45.1" y="56" transform="rotate(-90 45.1 56)">15</text>
<text x="44.4" y="92.2">+</text>
<text x="39.2" y="157.5">1</text>
<text x="39.2" y="159.1">2</text>
<text x="40.5" y="158.3">DO</text>
<text x="40.5" y="160">GND</text>
<text x="45.1" y="158.3">VDD</text>
<text x="46.5" y="160">DI</text>
<text x="48.4" y="159.1">3</text>
<text x="48.4" y="157.5">4</text>
<text x="57.6" y="157.5">1</text>
<text x="57.6" y="159.1">2</text>
<text x="59" y="158.3">DO</text>
<text x="59" y="160">GND</text>
<text x="63.6" y="158.3">VDD</text>
<text x="64.9" y="160">DI</text>
<text x="66.9" y="159.1">3</text>
<text x="66.9" y="157.5">4</text>
<text x="76.1" y="157.5">1</text>
<text x="76.1" y="159.1">2</text>
<text x="77.5" y="158.3">DO</text>
<text x="77.5" y="160">GND</text>
<text x="82" y="158.3">VDD</text>
<text x="83.4" y="160">DI</text>
<text x="85.3" y="159.1">3</text>
<text x="85.3" y="157.5">4</text>
<text x="94.5" y="157.5">1</text>
<text x="94.5" y="159.1">2</text>
<text x="95.9" y="158.3">DO</text>
<text x="95.9" y="160">GND</text>
<text x="100.5" y="158.3">VDD</text>
<text x="101.9" y="160">DI</text>
<text x="103.8" y="159.1">3</text>
<text x="103.8" y="157.5">4</text>
<text x="113" y="157.5">1</text>
<text x="113" y="159.1">2</text>
<text x="114.4" y="158.3">DO</text>
<text x="114.4" y="160">GND</text>
<text x="119" y="158.3">VDD</text>
<text x="120.3" y="160">DI</text>
<text x="122.2" y="159.1">3</text>
<text x="122.2" y="157.5">4</text>
<text x="131.5" y="157.5">1</text>
<text x="131.5" y="159.1">2</text>
<text x="132.8" y="158.3">DO</text>
<text x="132.8" y="160">GND</text>
<text x="137.4" y="158.3">VDD</text>
<text x="138.8" y="160">DI</text>
<text x="140.7" y="159.1">3</text>
<text x="140.7" y="157.5">4</text>
<text x="149.9" y="157.5">1</text>
<text x="149.9" y="159.1">2</text>
<text x="151.3" y="158.3">DO</text>
<text x="151.3" y="160">GND</text>
<text x="155.9" y="158.3">VDD</text>
<text x="157.2" y="160">DI</text>
<text x="159.2" y="159.1">3</text>
<text x="159.2" y="157.5">4</text>
<text x="168.4" y="157.5">1</text>
<text x="168.4" y="159.1">2</text>
<text x="169.8" y="158.3">DO</text>
<text x="169.8" y="160">GND</text>
<text x="174.3" y="158.3">VDD</text>
<text x="175.7" y="160">DI</text>
<text x="177.6" y="159.1">3</text>
<text x="177.6" y="157.5">4</text>
<text x="186.9" y="157.5">1</text>
<text x="186.9" y="159.1">2</text>
<text x="188.2" y="158.3">DO</text>
<text x="188.2" y="160">GND</text>
<text x="192.8" y="158.3">VDD</text>
<text x="194.2" y="160">DI</text>
<text x="196.1" y="159.1">3</text>
<text x="196.1" y="157.5">4</text>
<text x="205.3" y="157.5">1</text>
<text x="205.3" y="159.1">2</text>
<text x="206.7" y="158.3">DO</text>
<text x="206.7" y="160">GND</text>
<text x="211.3" y="158.3">VDD</text>
<text x="212.6" y="160">DI</text>
<text x="214.6" y="159.1">3</text>
<text x="214.6" y="157.5">4</text>
</g>
<g font-size="1.2" fill="#000080">
<text x="21.4" y="41.3">+3V3_CTRL</text>
<text x="20.3" y="46.4">+5V</text>
<text x="37.4" y="83.3">+3V3_CTRL</text>
<text x="92.8" y="85.8">+3V3_CTRL</text>
<text x="37.4" y="91.8">D7</text>
<text x="49.8" y="91.5">BUZZER1</text>
<text x="102.6" y="93.4">+VLED</text>
<text x="103.4" y="100.9">+5V</text>
<text x="217.6" y="143.7">+VLED</text>
<text x="39.9" y="155.6">LED10</text>
<text x="58.4" y="155.6">LED9</text>
<text x="76.8" y="155.6">LED8</text>
<text x="95.3" y="155.6">LED7</text>
<text x="113.8" y="155.6">LED6</text>
<text x="132.2" y="155.6">LED5</text>
<text x="150.7" y="155.6">LED4</text>
<text x="169.2" y="155.6">LED3</text>
<text x="187.6" y="155.6">LED2</text>
<text x="206.1" y="155.6">LED1</text>
<text x="224.5" y="158.1">R1</text>
</g>
<g font-size="1.2" fill="#999">
<text x="97" y="38.1">J5</text>
<text x="97.5" y="39.6" transform="rotate(-90 97.5 39.6)">3</text>
<text x="157.4" y="38.1">J4</text>
<text x="157.9" y="39.6" transform="rotate(-90 157.9 39.6)">3</text>
<text x="101" y="43.7">2</text>
<text x="161.4" y="43.7">2</text>
<text x="97.5" y="48.8" transform="rotate(-90 97.5 48.8)">1</text>
<text x="157.9" y="48.8" transform="rotate(-90 157.9 48.8)">1</text>
<text x="95.3" y="91">J3</text>
<text x="95.8" y="92.5" transform="rotate(-90 95.8 92.5)">3</text>
<text x="95.8" y="101.7" transform="rotate(-90 95.8 101.7)">1</text>
<text x="99.3" y="96.5">2</text>
</g>
<g font-size="1" fill="#000080">
<text x="47.5" y="32.3">FPC1</text>
<text x="29.8" y="97.7">R2</text>
<text x="42.4" y="96.9">Q3</text>
<text x="53.3" y="148.9">C10</text>
<text x="72.6" y="148.9">C9</text>
<text x="91.1" y="148.9">C8</text>
<text x="109.6" y="148.9">C7</text>
<text x="128" y="148.9">C6</text>
<text x="146.5" y="148.9">C5</text>
<text x="165" y="148.9">C4</text>
<text x="183.4" y="148.9">C3</text>
<text x="201.9" y="148.9">C2</text>
<text x="221.2" y="148.9">C1</text>
</g>
</svg>
